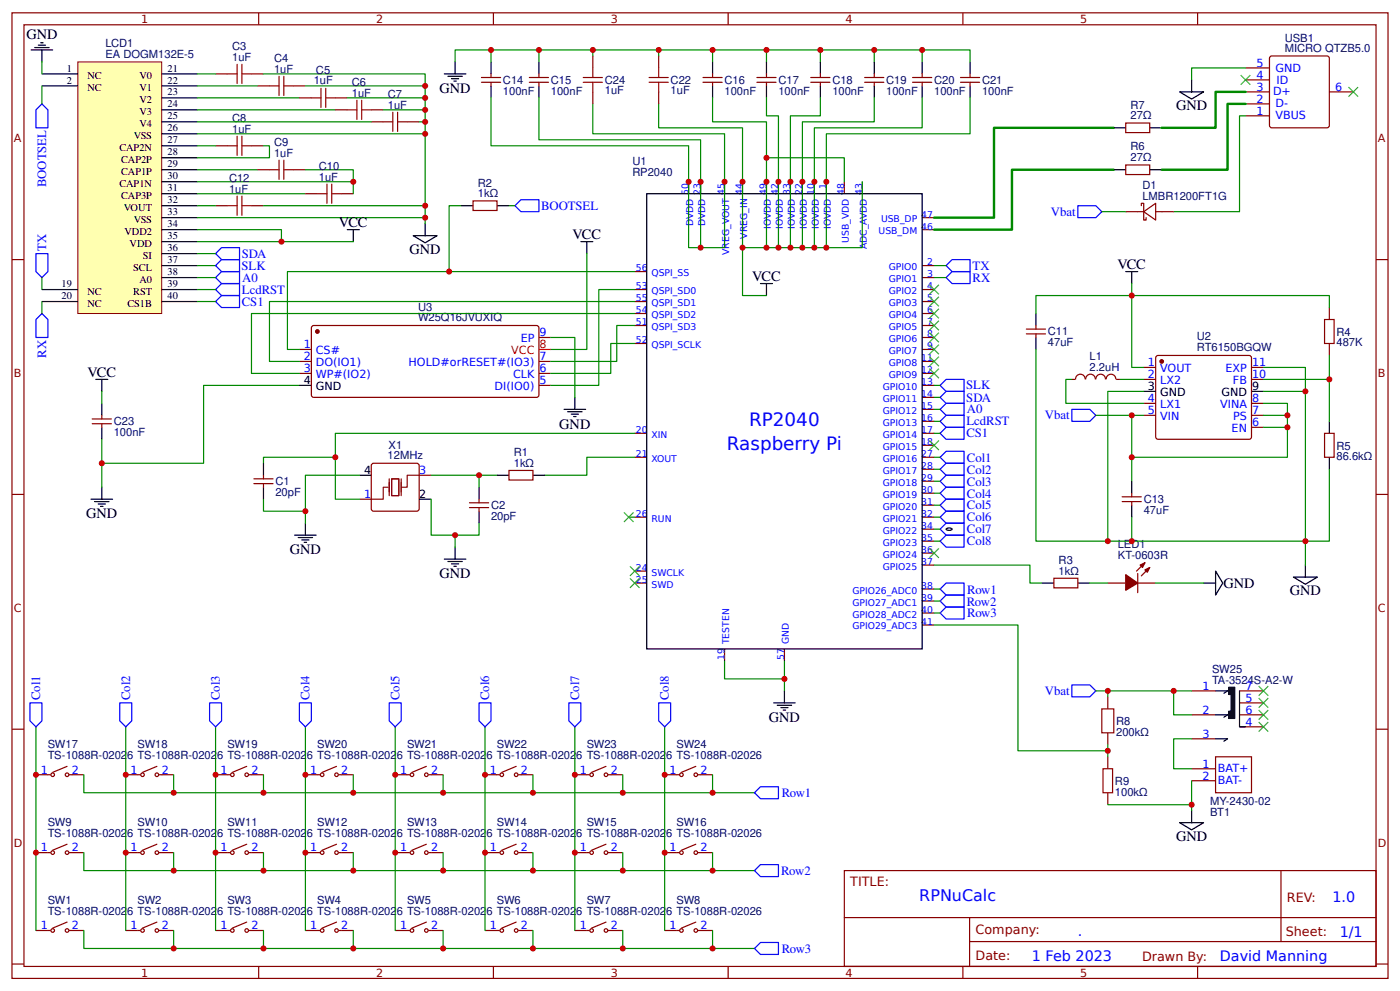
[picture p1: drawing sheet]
<svg xmlns="http://www.w3.org/2000/svg" width="309mm" height="219mm" viewBox="0 0 309 219" stroke-linecap="round" stroke-linejoin="round" font-family="sans-serif">
<g fill="none" stroke="#800" stroke-width=".26">
<path d="M2.6 2.8h304.1v213.3h-304.1zM5.3 5.5h298.7v207.9h-298.7zM57.1 2.8v2.7M109 2.8v2.7M160.9 2.8v2.7M212.7 2.8v2.7M264.6 2.8v2.7M2.6 57.3h2.7M304 57.3h2.7M2.6 109.2h2.7M304 109.2h2.7M2.6 161.1h2.7"/>
<path d="M304 161.1h2.7M186.5 192.3h117.5v21.1h-117.5zM283 192.3v15.6M2.6 212.9h2.7M57.1 213.4v2.7M109 213.4v2.7M160.9 213.4v2.7M186.6 202.7h117.3M212.7 213.4v2.7M214.2 207.9h89.7M214.2 202.7v10.5M264.6 213.4v2.7"/>
<path d="M304 212.9h2.7"/>
</g>
<path d="M17.2 13.7h18.5v55.5h-18.5z" fill="#ffffb0" stroke="#800000" stroke-width=".22"/>
<g fill="none" stroke="#000" stroke-width=".26">
<path d="M6.9 11h4.7M7.7 10.5h3.1M8.5 10h1.6M9 9.4h.5M9.3 16.3h7.9M9.3 19h7.9M9.3 11v2.7M35.7 16.3h8M35.7 19h8M98.2 16.3h4.7M99 16.9h3.1M99.7 17.4h1.6"/>
<path d="M100.3 17.9h.5M100.5 13.7v2.6M108.5 13.7v2.6M108.5 19v2.6M119.1 13.7v2.6M119.1 19v2.6M157.4 13.7v2.6M157.4 19v2.6M169.3 13.7v2.6M169.3 19v2.6M181.2 13.7v2.6M181.2 19v2.6"/>
<path d="M193.1 13.7v2.6M193.1 19v2.6M203.7 13.7v2.6M203.7 19v2.6M214.3 13.7v2.6M214.3 19v2.6M263.3 17.6v2.7M35.7 21.6h8M35.7 24.3h8M35.7 26.9h8M35.7 29.6h8M35.7 32.2h8"/>
<path d="M35.7 34.8h8M35.7 37.5h8M246.1 37.5h2.6M246.1 28.2h2.6M254 37.5h2.6M254 28.2h2.6M260.6 20.3h5.3l-2.6 1.6zM35.7 40.1h8M35.7 42.8h8M35.7 45.4h8M35.7 48.1h8M35.7 50.7h8"/>
<path d="M35.7 53.4h8M35.7 56h8M35.7 58.7h8M76.7 50.7h2.7M78.1 50.7v2.7M91.3 52h5.3l-2.7 1.6zM93.9 49.4v2.6M101.9 45.4h2.6M109.8 45.4h2.6M128.3 53.4h2.7M129.6 53.4v2.6M142.9 42.8h60.8v100.5h-60.8z"/>
<path d="M248.7 60h2.7M250 60v2.6M9.3 63.9h7.9M9.3 66.6h7.9M35.7 63.9h8M35.7 66.6h8M35.7 61.3h8M168 62.6h2.7M169.3 62.6v2.7M228.9 69.2v2.7M228.9 74.5v2.7M21.2 83.8h2.6"/>
<path d="M22.5 83.8v2.6M22.5 89.1v2.6M22.5 94.4v2.6M66.1 85.1h2.7M124.6 90.4h4.8M125.4 90.9h3.2M126.2 91.5h1.6M126.7 92h.6M127 87.8v2.6M252.7 86.4h2.6M276.5 86.4h2.6M293.7 93.1v2.6"/>
<path d="M20.1 110.3h4.8M20.9 110.8h3.2M21.7 111.3h1.6M22.2 111.8h.6M22.5 107.6v2.7M58.2 102.3v2.7M58.2 107.6v2.7M65.1 118.2h4.7M65.9 118.7h3.2M66.7 119.2h1.6M67.2 119.8h.5M67.5 115.5v2.7"/>
<path d="M79.4 105h2.6M92.6 110.3h2.6M105.8 107.6v2.7M105.8 112.9v2.6M109.8 105h2.6M117.7 105h2.7M209.1 116.7l.9-.1 .3 .3-.3 .2h-.7l-.3-.2zM250 106.3v2.6M250 111.6v2.6M293.7 101v2.6M98.2 123.5h4.7M99 124h3.1"/>
<path d="M99.7 124.5h1.6M100.3 125.1h.5M100.5 120.8v2.7M230.2 128.8h2.6M238.1 128.8h2.7M265.9 128.8h2.7M268.6 126.1l1.5 2.7-1.5 2.6zM285.8 127.4h5.2l-2.6 1.6zM288.4 124.8v2.6M170.9 155.2h4.8M171.7 155.8h3.2M172.5 156.3h1.6"/>
<path d="M173 156.8h.6M173.3 152.6v2.6M268.6 157.9h2.6l-.8 .5M268.6 152.6h2.6l-.8 .5M273.8 152.6v7.9h1.4M263.3 179v2.7M268.6 163.2h2.6l-.8 .5M260.6 181.7h5.3l-2.6 1.6z"/>
</g>
<g fill="none" stroke="#800" stroke-width=".26">
<path d="M47.6 16.3h2.7M55.6 16.3h2.6M56.9 19h2.6M64.8 19h2.7M106.4 18.2h4.2M106.4 17.1h4.2M108.5 16.3v.8M108.5 18.2v.8M116.9 18.2h4.3M116.9 17.1h4.3M119.1 16.3v.8M119.1 18.2v.8"/>
<path d="M131 12.4v2.6M145.5 12.4v2.6M155.3 18.2h4.2M155.3 17.1h4.2M157.4 16.3v.8M157.4 18.2v.8M167.2 18.2h4.2M167.2 17.1h4.2M169.3 16.3v.8M169.3 18.2v.8M179.1 18.2h4.3M179.1 17.1h4.3"/>
<path d="M181.2 16.3v.8M181.2 18.2v.8M191 18.2h4.3M191 17.1h4.3M193.1 16.3v.8M193.1 18.2v.8M201.6 18.2h4.2M201.6 17.1h4.2M203.7 16.3v.8M203.7 18.2v.8M212.2 18.2h4.2M212.2 17.1h4.2"/>
<path d="M214.3 16.3v.8M214.3 18.2v.8M275.2 15h5.3M275.2 17.6h5.3M280.7 12.4h12.5l.4 .2 .1 15.1-.3 .5h-12.4l-.5-.2v-15.1zM47.6 32.2h2.7M55.6 32.2h2.6M56.9 37.5h2.6M64.8 37.5h2.7M66.1 21.6h2.7M74.1 21.6h2.6M74.1 24.3h2.6"/>
<path d="M82 24.3h2.7M82 26.9h2.7M90 26.9h2.6M131 20.3v2.6M145.5 20.3v2.6M248.7 36.4h5.3v2.1h-5.3zM248.7 27.2h5.3v2.1h-5.3zM275.2 25.6h5.3M275.2 22.9h5.3M275.2 20.3h5.3M293.7 20.3h5.3M47.6 45.4h2.7"/>
<path d="M55.6 45.4h2.6M67.5 42.8h2.6M75.4 42.8h2.7M104.5 44.4h5.3v2.1h-5.3zM140.2 60h2.7M152.1 40.1v2.7M154.8 40.1v2.7M160.1 40.1v2.7M164 40.1v2.7M169.3 40.1v2.7M172 40.1v2.7M174.6 40.1v2.7"/>
<path d="M177.3 40.1v2.7M179.9 40.1v2.7M182.6 40.1v2.7M186.5 40.1v2.7M190.5 40.1v2.7M203.7 48.1h2.7M203.7 50.7h2.7M203.7 58.7h2.7M248.7 46.8h4M252.1 45.4v-.5h.6v3.7h.5v-.5M252.7 46.8l2.6-1.9v3.7zM255.3 46.8h4"/>
<path d="M66.1 77.2h2.7M66.1 79.8h2.7M69.1 72h49.7l.3 .4-.1 15.1-.5 .3-49.4-.1-.3-.5v-14.8zM119.1 74.5h2.6M119.1 79.8h2.6M140.2 71.9h2.7M140.2 69.2h2.7M140.2 66.6h2.7M140.2 63.9h2.7M140.2 75.9h2.7M203.7 77.2h2.7M203.7 74.5h2.7"/>
<path d="M203.7 71.9h2.7M203.7 69.2h2.7M203.7 66.6h2.7M203.7 63.9h2.7M203.7 61.3h2.7M203.7 79.8h2.7M226.7 73.7h4.3M226.7 72.7h4.3M228.9 71.9v.8M228.9 73.7v.8M255.6 78.6h20.6l.3 .4-.1 17.8-.4 .2h-20.4l-.3-.5v-17.5zM293.7 67.9v2.7"/>
<path d="M293.7 75.9v2.6M20.4 93.6h4.2M20.4 92.5h4.2M22.5 91.7v.8M22.5 93.6v.8M66.1 82.5h2.7M119.1 85.1h2.6M119.1 82.5h2.6M140.2 95.7h2.7M203.7 95.7h2.7M203.7 98.3h2.7M203.7 93.1h2.7"/>
<path d="M203.7 90.4h2.7M203.7 87.8h2.7M203.7 85.1h2.7M203.7 82.5h2.7M239.7 83.8a1.06 1.06 0 0 0-1-1.2 1.06 1.06 0 0 0-1.1 1.2h-.8M239.9 83.8a1.06 1.06 0 0 1 1-1.2 1.06 1.06 0 0 1 1.1 1.2M242.1 83.8a1.06 1.06 0 0 1 1.1-1.2 1.06 1.06 0 0 1 1 1.2M244.4 83.8a1.06 1.06 0 0 1 1-1.2 1.06 1.06 0 0 1 1.1 1.2M246.6 83.8h.8M252.7 81.1h2.6M252.7 83.8h2.6M252.7 89.1h2.6"/>
<path d="M252.7 91.7h2.6M276.5 81.1h2.6M276.5 83.8h2.6M276.5 89.1h2.6M276.5 91.7h2.6M276.5 94.4h2.6M292.6 95.7h2.1v5.3h-2.1zM56.1 105.8h4.2M56.1 106.8h4.2M58.2 105v.8M58.2 106.8v.8M79.4 110.3h2.6"/>
<path d="M82.3 102.4l9.8-.1 .4 .3 .1 9.8-.3 .4-9.8 .1-.4-.3-.1-9.8zM92.6 105h2.6M103.7 111h4.2M103.7 112.1h4.2M105.8 110.3v.7M105.8 112.1v.8M112.4 103.9h5.3v2.1h-5.3zM140.2 114.2h2.7M140.2 101h2.7M203.7 119.5h2.7M203.7 116.9h2.7M203.7 114.2h2.7"/>
<path d="M203.7 111.6h2.7M203.7 108.9h2.7M203.7 106.3h2.7M203.7 103.6h2.7M203.7 101h2.7M247.9 110.8h4.2M247.9 109.7h4.2M250 108.9v.8M250 110.8v.8M140.2 128.8h2.7M140.2 126.1h2.7M203.7 138h2.7"/>
<path d="M203.7 135.4h2.7M203.7 132.7h2.7M203.7 130.1h2.7M203.7 124.8h2.7M203.7 122.2h2.7M232.8 127.7h5.3v2.1h-5.3zM244.7 128.8h4M251.4 128.8h3.9M251.4 126.7v4.2M252.9 124.3l-1.8 1.8M254 125.3l-1.9 1.9M160.1 143.3v2.7"/>
<path d="M173.3 143.3v2.7M244.7 153.9v2.7M263.3 152.6h5.3M263.3 157.9h5.3M273.8 152.6h5.3M273.8 157.9h5.3M273.8 155.2h5.3M7.9 171.1h3.2M14.8 169.3l-3.2 1.3M15.3 171.1h3.2M27.8 171.1h3.2M34.7 169.3l-3.2 1.3"/>
<path d="M35.2 171.1h3.2M47.6 171.1h3.2M54.5 169.3l-3.2 1.3M55 171.1h3.2M67.5 171.1h3.1M74.3 169.3l-3.1 1.3M74.9 171.1h3.2M87.3 171.1h3.2M94.2 169.3l-3.2 1.3M94.7 171.1h3.2M107.2 171.1h3.1M114 169.3l-3.1 1.3"/>
<path d="M114.6 171.1h3.1M127 171.1h3.2M133.9 169.3l-3.2 1.3M134.4 171.1h3.2M146.8 171.1h3.2M153.7 169.3l-3.2 1.3M154.3 171.1h3.1M244.7 161.8v2.7M244.7 167.1v2.7M244.7 175.1v2.6M263.3 169.8h5.3M263.3 172.4h5.3"/>
<path d="M263.3 163.2h5.3M268.6 167.1h7.9v8h-7.9zM273.8 160.5h5.3M7.9 188.3h3.2M14.8 186.5l-3.2 1.3M15.3 188.3h3.2M27.8 188.3h3.2M34.7 186.5l-3.2 1.3M35.2 188.3h3.2M47.6 188.3h3.2M54.5 186.5l-3.2 1.3M55 188.3h3.2"/>
<path d="M67.5 188.3h3.1M74.3 186.5l-3.1 1.3M74.9 188.3h3.2M87.3 188.3h3.2M94.2 186.5l-3.2 1.3M94.7 188.3h3.2M107.2 188.3h3.1M114 186.5l-3.1 1.3M114.6 188.3h3.1M127 188.3h3.2M133.9 186.5l-3.2 1.3M134.4 188.3h3.2"/>
<path d="M146.8 188.3h3.2M153.7 186.5l-3.2 1.3M154.3 188.3h3.1M7.9 205.5h3.2M14.8 203.6l-3.2 1.4M15.3 205.5h3.2M27.8 205.5h3.2M34.7 203.6l-3.2 1.4M35.2 205.5h3.2M47.6 205.5h3.2M54.5 203.6l-3.2 1.4M55 205.5h3.2"/>
<path d="M67.5 205.5h3.1M74.3 203.6l-3.1 1.4M74.9 205.5h3.2M87.3 205.5h3.2M94.2 203.6l-3.2 1.4M94.7 205.5h3.2M107.2 205.5h3.1M114 203.6l-3.1 1.4M114.6 205.5h3.1M127 205.5h3.2M133.9 203.6l-3.2 1.4M134.4 205.5h3.2"/>
<path d="M146.8 205.5h3.2M153.7 203.6l-3.2 1.4M154.3 205.5h3.1"/>
<circle cx="11.6" cy="171.1" r=".4"/>
<circle cx="14.8" cy="171.1" r=".4"/>
<circle cx="31.5" cy="171.1" r=".4"/>
<circle cx="34.7" cy="171.1" r=".4"/>
<circle cx="51.3" cy="171.1" r=".4"/>
<circle cx="54.5" cy="171.1" r=".4"/>
<circle cx="71.2" cy="171.1" r=".4"/>
<circle cx="74.3" cy="171.1" r=".4"/>
<circle cx="91" cy="171.1" r=".4"/>
<circle cx="94.2" cy="171.1" r=".4"/>
<circle cx="110.9" cy="171.1" r=".4"/>
<circle cx="114" cy="171.1" r=".4"/>
<circle cx="130.7" cy="171.1" r=".4"/>
<circle cx="133.9" cy="171.1" r=".4"/>
<circle cx="150.5" cy="171.1" r=".4"/>
<circle cx="153.7" cy="171.1" r=".4"/>
<circle cx="11.6" cy="188.3" r=".4"/>
<circle cx="14.8" cy="188.3" r=".4"/>
<circle cx="31.5" cy="188.3" r=".4"/>
<circle cx="34.7" cy="188.3" r=".4"/>
<circle cx="51.3" cy="188.3" r=".4"/>
<circle cx="54.5" cy="188.3" r=".4"/>
<circle cx="71.2" cy="188.3" r=".4"/>
<circle cx="74.3" cy="188.3" r=".4"/>
<circle cx="91" cy="188.3" r=".4"/>
<circle cx="94.2" cy="188.3" r=".4"/>
<circle cx="110.9" cy="188.3" r=".4"/>
<circle cx="114" cy="188.3" r=".4"/>
<circle cx="130.7" cy="188.3" r=".4"/>
<circle cx="133.9" cy="188.3" r=".4"/>
<circle cx="150.5" cy="188.3" r=".4"/>
<circle cx="153.7" cy="188.3" r=".4"/>
<circle cx="11.6" cy="205.5" r=".4"/>
<circle cx="14.8" cy="205.5" r=".4"/>
<circle cx="31.5" cy="205.5" r=".4"/>
<circle cx="34.7" cy="205.5" r=".4"/>
<circle cx="51.3" cy="205.5" r=".4"/>
<circle cx="54.5" cy="205.5" r=".4"/>
<circle cx="71.2" cy="205.5" r=".4"/>
<circle cx="74.3" cy="205.5" r=".4"/>
<circle cx="91" cy="205.5" r=".4"/>
<circle cx="94.2" cy="205.5" r=".4"/>
<circle cx="110.9" cy="205.5" r=".4"/>
<circle cx="114" cy="205.5" r=".4"/>
<circle cx="130.7" cy="205.5" r=".4"/>
<circle cx="133.9" cy="205.5" r=".4"/>
<circle cx="150.5" cy="205.5" r=".4"/>
<circle cx="153.7" cy="205.5" r=".4"/>
</g>
<g fill="none" stroke="#080" stroke-width=".26">
<path d="M9.3 13.7v2.6M9.3 19v3.9M43.7 19h13.2M43.7 16.3h3.9M58.2 16.3h35.7v10.6M67.5 19h26.4M108.5 13.7v-2.7h10.6v2.7M108.5 11h-8v2.7M119.1 11h38.3v2.7M131 11v1.4M145.5 11v1.4M157.4 11h11.9v2.7"/>
<path d="M169.3 11h11.9v2.7M181.2 11h11.9v2.7M193.1 11h10.6v2.7M203.7 11h10.6v2.7M275.2 15h-11.9v2.6M43.7 21.6h22.4M43.7 24.3h30.4M43.7 32.2h3.9M43.7 37.5h13.2M43.7 26.9h38.3M58.2 32.2h1.3v2.6h-15.8M67.5 37.5h10.6v5.3"/>
<path d="M76.7 21.6h17.2M84.7 24.3h9.2M92.6 26.9h1.3v2.7h-50.2M93.9 29.6v15.8h-35.7M108.5 21.6v10.6h43.6v22.5h8v-25.1h-29.1v-6.7M119.1 21.6v9.3h35.7v23.8M145.5 22.9v5.3h18.5v26.5h26.5v-14.6M157.4 21.6v5.3h11.9v27.8M169.3 21.6v4h2.7v29.1M169.3 34.8h17.2v5.3M181.2 21.6v4h-6.6v29.1M193.1 21.6v5.3h-15.8v27.8"/>
<path d="M203.7 21.6v6.6h-23.8v26.5M214.3 21.6v8h-31.7v25.1M275.2 25.6h-1.4v21.2h-14.5M43.7 50.7h18.5v2.7h-18.5M43.7 42.8h23.8M43.7 40.1h34.4M43.7 45.4h3.9M43.7 56h3.9M43.7 58.7h3.9M62.2 53.4h15.9M93.9 45.4v2.7h-50.2M93.9 48.1v1.3"/>
<path d="M101.9 45.4h-2.7v14.6M112.4 45.4h1.4M129.6 56v21.2h-7.9M140.2 60h-76.7v17.2h2.6M164 54.7v10.6h5.3M206.4 58.7h2.6M243.4 46.8h5.3M9.3 61.3v2.6M9.3 66.6v2.6M43.7 61.3h3.9M43.7 63.9h3.9M43.7 66.6h3.9"/>
<path d="M121.7 74.5h5.3v13.3M140.2 66.6h-80.7v13.2h6.6M140.2 69.2h-84.6v13.3h10.5M140.2 63.9h-7.9v21.2h-10.6M140.2 75.9h-5.3v6.6h-13.2M140.2 71.9h-3.9v7.9h-14.6M206.4 61.3h2.6M228.9 77.2v42.3h15.8M250 62.6v2.7h-21.1v3.9M293.7 67.9v-2.6h-43.7v15.8h2.7M293.7 78.5v14.6M22.5 86.4v2.7"/>
<path d="M22.5 97v5.3M66.1 85.1h-21.1v17.2h-22.5v5.3M140.2 95.7h-66.1v14.6h5.3M206.4 85.1h1.3M206.4 87.8h1.3M206.4 90.4h1.3M206.4 93.1h1.3M206.4 95.7h1.3M236.8 83.8h-1.3v5.3h17.2M242.1 91.7h7.9M247.4 83.8h5.3M252.7 86.4h-8v33.1h5.3v-5.3"/>
<path d="M279.1 86.4h9.3v38.4M279.1 89.1h5.3v11.9h-34.4v-9.3h2.7M279.1 81.1h9.3v5.3M279.1 83.8h14.6M279.1 91.7h5.3M279.1 94.4h5.3M58.2 110.3v2.6h9.3M74.1 101h-15.9v1.3M79.4 105h-11.9v10.5M95.2 110.3v7.9h5.3v2.6M95.2 105h14.6M105.8 115.5v2.7h-5.3"/>
<path d="M105.8 105v2.6M138.9 114.2h1.3M140.2 101h-10.6v4h-9.2M206.4 114.2h1.3M206.4 119.5h1.3M206.4 101h1.3M206.4 103.6h1.3M206.4 106.3h1.3M206.4 108.9h1.3M206.4 111.6h1.3M206.4 116.9h1.3M250 101v5.3"/>
<path d="M293.7 103.6v15.9h-43.7M206.4 138h18.5v27.8h19.8M206.4 124.8h21.1v4h2.7M206.4 130.1h1.3M206.4 132.7h1.3M206.4 135.4h1.3M240.8 128.8h3.9M255.3 128.8h10.6M160.1 146v3.9h13.2M173.3 146v6.6M242.1 152.6h2.6v1.3M244.7 152.6h18.6"/>
<path d="M259.3 152.6v5.3h4M7.9 160.5v45M18.5 171.1v4h138.9v-4M27.8 160.5v45M38.4 171.1v4M47.6 160.5v45M58.2 171.1v4M67.5 160.5v45M78.1 171.1v4M87.3 160.5v45M97.9 171.1v4M107.2 160.5v45"/>
<path d="M117.7 171.1v4M127 160.5v45M137.6 171.1v4M146.8 160.5v45M157.4 175.1h9.3M244.7 164.5v2.6M244.7 177.7h18.6M263.3 163.2h-4v6.6h4M263.3 172.4v6.6M18.5 188.3v4h138.9v-4M38.4 188.3v4M58.2 188.3v4"/>
<path d="M78.1 188.3v4M97.9 188.3v4M117.7 188.3v4M137.6 188.3v4M157.4 192.3h9.3M18.5 205.5v4h138.9v-4M38.4 205.5v4M58.2 205.5v4M78.1 205.5v4M97.9 205.5v4M117.7 205.5v4M137.6 205.5v4"/>
<path d="M157.4 209.5h9.3"/>
</g>
<g fill="none" stroke="#00f" stroke-width=".26">
<path d="M9.3 22.9l1.3 1.4v3.9h-2.7v-3.9zM7.9 56h2.7v4l-1.3 1.3-1.4-1.3zM47.6 56l1.3-1.3h4v2.6h-4zM47.6 58.7l1.3-1.4h4v2.7h-4zM113.8 45.4l1.3-1.3h4v2.7h-4zM209 58.7l1.3-1.4h4v2.7h-4zM210.3 60h4v2.6h-4l-1.3-1.3zM238.1 45.4h4l1.3 1.4-1.3 1.3h-4zM9.3 69.2l1.3 1.4v3.9h-2.7v-3.9zM47.6 61.3l1.3-1.3h4v2.6h-4zM47.6 63.9l1.3-1.3h4v2.7h-4zM47.6 66.6l1.3-1.3h4v2.6h-4z"/>
<path d="M207.7 85.1l1.3-1.3h4v2.6h-4zM207.7 93.1l1.3-1.4h4v2.7h-4zM207.7 95.7l1.3-1.3h4v2.6h-4zM209 86.4h4v2.7h-4l-1.3-1.3zM209 89.1h4v2.6h-4l-1.3-1.3zM236.8 90.4h4l1.3 1.3-1.3 1.4h-4zM207.7 119.5l1.3-1.3h4v2.6h-4zM207.7 116.9l1.3-1.4h4v2.7h-4zM207.7 114.2l1.3-1.3h4v2.6h-4zM207.7 111.6l1.3-1.3h4v2.6h-4zM207.7 108.9l1.3-1.3h4v2.7h-4zM207.7 106.3l1.3-1.3h4v2.6h-4z"/>
<path d="M207.7 103.6l1.3-1.3h4v2.7h-4zM207.7 101l1.3-1.3h4v2.6h-4zM207.7 135.4l1.3-1.3h4v2.6h-4zM207.7 132.7l1.3-1.3h4v2.7h-4zM207.7 130.1l1.3-1.3h4v2.6h-4zM6.6 155.2h2.7v4l-1.4 1.3-1.3-1.3zM26.5 155.2h2.6v4l-1.3 1.3-1.3-1.3zM46.3 155.2h2.6v4l-1.3 1.3-1.3-1.3zM66.1 155.2h2.7v4l-1.3 1.3-1.4-1.3zM86 155.2h2.6v4l-1.3 1.3-1.3-1.3zM105.8 155.2h2.7v4l-1.3 1.3-1.4-1.3zM125.7 155.2h2.6v4l-1.3 1.3-1.3-1.3z"/>
<path d="M145.5 155.2h2.7v4l-1.4 1.3-1.3-1.3zM236.8 151.3h4l1.3 1.3-1.3 1.3h-4zM166.7 175.1l1.3-1.3h4v2.6h-4zM166.7 192.3l1.3-1.4h4v2.7h-4zM166.7 209.5l1.3-1.4h4v2.7h-4z"/>
</g>
<g fill="#000" stroke="#3c3" stroke-width=".26">
<path d="M274.1 16.6l2.1 2.1zM276.2 16.6l-2.1 2.1z"/>
<path d="M297.9 19.2l2.1 2.2zM300 19.2l-2.1 2.2z"/>
<path d="M205.3 62.9l2.1 2.1zM207.4 62.9l-2.1 2.1z"/>
<path d="M205.3 65.5l2.1 2.2zM207.4 65.5l-2.1 2.2z"/>
<path d="M205.3 68.2l2.1 2.1zM207.4 68.2l-2.1 2.1z"/>
<path d="M205.3 70.8l2.1 2.1zM207.4 70.8l-2.1 2.1z"/>
<path d="M205.3 73.5l2.1 2.1zM207.4 73.5l-2.1 2.1z"/>
<path d="M205.3 76.1l2.1 2.1zM207.4 76.1l-2.1 2.1z"/>
<path d="M205.3 78.8l2.1 2.1zM207.4 78.8l-2.1 2.1z"/>
<path d="M205.3 81.4l2.1 2.1zM207.4 81.4l-2.1 2.1z"/>
<path d="M205.3 97.3l2.1 2.1zM205.3 99.4l2.1-2.1z"/>
<path d="M137.8 113.2l2.2 2.1zM140 113.2l-2.2 2.1z"/>
<path d="M139.2 125.1l2.1 2.1zM141.3 125.1l-2.1 2.1z"/>
<path d="M139.2 127.7l2.1 2.1zM141.3 127.7l-2.1 2.1z"/>
<path d="M205.3 121.1l2.1 2.1zM205.3 123.2l2.1-2.1z"/>
<path d="M278.1 151.5l2.1 2.1zM280.2 151.5l-2.1 2.1z"/>
<path d="M278.1 154.2l2.1 2.1zM280.2 154.2l-2.1 2.1z"/>
<path d="M278.1 156.8l2.1 2.1zM280.2 156.8l-2.1 2.1z"/>
<path d="M278.1 159.5l2.1 2.1zM280.2 159.5l-2.1 2.1z"/>
</g>
<g fill="#800" stroke="#800" stroke-width=".26">
<path d="M252.9 125.9l1.1-.6-.5 1.1z"/>
<path d="M251.9 124.8l1-.5-.5 1z"/>
<path d="M248.7 126.9l2.7 1.9-2.7 1.6z"/>
<circle cx="70.1" cy="73.2" r=".4"/>
<circle cx="256.6" cy="79.8" r=".4"/>
</g>
<path d="M85.7 107.6h-1v2.7h-2.7M86 105.8v3.7M86.5 105.8h1.6v3.7h-1.6zM88.6 105.8v3.7M92.6 105h-2.6v2.6h-1.1" fill="none" stroke="#801" stroke-width=".26"/>
<path d="M246.1 37.5h-22.5v13.2h-17.2M246.1 28.2h-26.5v19.9h-13.2M275.2 20.3h-6.6v7.9h-12M275.2 22.9h-4v14.6h-14.6" fill="none" stroke="#080" stroke-width=".53"/>
<path d="M119.1 77.2h2.6" fill="none" stroke="#f00" stroke-width=".26"/>
<g fill="none" stroke="#a00000" stroke-width=".26">
<path d="M50.3 16.3h2.1M52.4 14.2v4.2M53.4 16.3h2.2M53.4 14.2v4.2M59.5 19h2.1M61.6 16.9v4.2M62.7 16.9v4.2M62.7 19h2.1M70.9 19.5v4.2M72 19.5v4.2M128.9 18.2h4.2M128.9 17.1h4.2"/>
<path d="M131 15v2.1M131 18.2v2.1M143.4 18.2h4.2M143.4 17.1h4.2M145.5 15v2.1M145.5 18.2v2.1M50.3 32.2h2.1M52.4 30.1v4.2M53.4 30.1v4.2M53.4 32.2h2.2M59.5 37.5h2.1M61.6 35.4v4.2"/>
<path d="M62.7 35.4v4.2M62.7 37.5h2.1M68.8 21.6h2.1M72 21.6h2.1M76.7 24.3h2.1M78.8 22.1v4.3M79.9 24.3h2.1M79.9 22.1v4.3M84.7 26.9h2.1M86.8 24.8v4.2M87.8 24.8v4.2M87.8 26.9h2.2"/>
<path d="M50.3 45.4h2.1M52.4 43.3v4.2M53.4 43.3v4.2M53.4 45.4h2.2M70.1 42.8h2.1M72.2 40.7v4.2M73.3 40.7v4.2M73.3 42.8h2.1M292.6 70.6h2.1v5.3h-2.1zM243.4 156.6h2.7v5.2h-2.7zM243.7 169.8h2.1v5.3h-2.1z"/>
</g>
<path d="M271.5 151.8h1.3v6.9h-1.3v-1.6h.5v-3.7h-.5z" fill="#000" stroke="#000" stroke-width=".26"/>
<g fill="#c00">
<circle cx="7.9" cy="188.3" r=".66"/>
<circle cx="27.8" cy="188.3" r=".66"/>
<circle cx="47.6" cy="188.3" r=".66"/>
<circle cx="67.5" cy="188.3" r=".66"/>
<circle cx="87.3" cy="188.3" r=".66"/>
<circle cx="107.2" cy="188.3" r=".66"/>
<circle cx="127" cy="188.3" r=".66"/>
<circle cx="146.8" cy="188.3" r=".66"/>
<circle cx="137.6" cy="175.1" r=".66"/>
<circle cx="117.7" cy="175.1" r=".66"/>
<circle cx="78.1" cy="175.1" r=".66"/>
<circle cx="58.2" cy="175.1" r=".66"/>
<circle cx="38.4" cy="175.1" r=".66"/>
<circle cx="137.6" cy="192.3" r=".66"/>
<circle cx="117.7" cy="192.3" r=".66"/>
<circle cx="97.9" cy="192.3" r=".66"/>
<circle cx="78.1" cy="192.3" r=".66"/>
<circle cx="58.2" cy="192.3" r=".66"/>
<circle cx="38.4" cy="192.3" r=".66"/>
<circle cx="137.6" cy="209.5" r=".66"/>
<circle cx="117.7" cy="209.5" r=".66"/>
<circle cx="97.9" cy="209.5" r=".66"/>
<circle cx="78.1" cy="209.5" r=".66"/>
<circle cx="58.2" cy="209.5" r=".66"/>
<circle cx="38.4" cy="209.5" r=".66"/>
<circle cx="62.2" cy="53.4" r=".66"/>
<circle cx="157.4" cy="175.1" r=".66"/>
<circle cx="157.4" cy="192.3" r=".66"/>
<circle cx="157.4" cy="209.5" r=".66"/>
<circle cx="146.8" cy="171.1" r=".66"/>
<circle cx="127" cy="171.1" r=".66"/>
<circle cx="107.2" cy="171.1" r=".66"/>
<circle cx="67.5" cy="171.1" r=".66"/>
<circle cx="47.6" cy="171.1" r=".66"/>
<circle cx="27.8" cy="171.1" r=".66"/>
<circle cx="7.9" cy="171.1" r=".66"/>
<circle cx="93.9" cy="19" r=".66"/>
<circle cx="93.9" cy="21.6" r=".66"/>
<circle cx="93.9" cy="24.3" r=".66"/>
<circle cx="105.8" cy="105" r=".66"/>
<circle cx="67.5" cy="112.9" r=".66"/>
<circle cx="74.1" cy="101" r=".66"/>
<circle cx="22.5" cy="102.3" r=".66"/>
<circle cx="100.5" cy="118.2" r=".66"/>
<circle cx="173.3" cy="149.9" r=".66"/>
<circle cx="99.2" cy="60" r=".66"/>
<circle cx="152.1" cy="40.1" r=".66"/>
<circle cx="160.1" cy="40.1" r=".66"/>
<circle cx="154.8" cy="54.7" r=".66"/>
<circle cx="154.8" cy="40.1" r=".66"/>
<circle cx="169.3" cy="54.7" r=".66"/>
<circle cx="172" cy="54.7" r=".66"/>
<circle cx="174.6" cy="54.7" r=".66"/>
<circle cx="177.3" cy="54.7" r=".66"/>
<circle cx="179.9" cy="54.7" r=".66"/>
<circle cx="182.6" cy="54.7" r=".66"/>
<circle cx="164" cy="54.7" r=".66"/>
<circle cx="164" cy="40.1" r=".66"/>
<circle cx="169.3" cy="40.1" r=".66"/>
<circle cx="172" cy="40.1" r=".66"/>
<circle cx="174.6" cy="40.1" r=".66"/>
<circle cx="177.3" cy="40.1" r=".66"/>
<circle cx="179.9" cy="40.1" r=".66"/>
<circle cx="182.6" cy="40.1" r=".66"/>
<circle cx="169.3" cy="34.8" r=".66"/>
<circle cx="284.4" cy="91.7" r=".66"/>
<circle cx="284.4" cy="94.4" r=".66"/>
<circle cx="250" cy="91.7" r=".66"/>
<circle cx="293.7" cy="83.8" r=".66"/>
<circle cx="288.4" cy="86.4" r=".66"/>
<circle cx="288.4" cy="119.5" r=".66"/>
<circle cx="250" cy="65.3" r=".66"/>
<circle cx="244.7" cy="119.5" r=".66"/>
<circle cx="263.3" cy="177.7" r=".66"/>
<circle cx="244.7" cy="165.8" r=".66"/>
<circle cx="119.1" cy="11" r=".66"/>
<circle cx="145.5" cy="11" r=".66"/>
<circle cx="131" cy="11" r=".66"/>
<circle cx="157.4" cy="11" r=".66"/>
<circle cx="169.3" cy="11" r=".66"/>
<circle cx="181.2" cy="11" r=".66"/>
<circle cx="193.1" cy="11" r=".66"/>
<circle cx="203.7" cy="11" r=".66"/>
<circle cx="108.5" cy="11" r=".66"/>
<circle cx="78.1" cy="40.1" r=".66"/>
<circle cx="93.9" cy="26.9" r=".66"/>
<circle cx="93.9" cy="29.6" r=".66"/>
<circle cx="93.9" cy="45.4" r=".66"/>
<circle cx="93.9" cy="48.1" r=".66"/>
<circle cx="250" cy="101" r=".66"/>
<circle cx="250" cy="119.5" r=".66"/>
<circle cx="244.7" cy="152.6" r=".66"/>
<circle cx="87.3" cy="171.1" r=".66"/>
<circle cx="97.9" cy="175.1" r=".66"/>
<circle cx="259.3" cy="152.6" r=".66"/>
</g>
<g font-size="4.1" fill="#00f">
<text x="165.5" y="94.2">RP2040</text>
<text x="160.6" y="99.5">Raspberry Pi</text>
</g>
<text font-size="3.5" fill="#00f" x="203.1" y="199">RPNuCalc</text>
<g font-size="3.2">
<text x="5.8" y="8.6">GND</text>
<text x="97.1" y="20.6">GND</text>
<text x="259.8" y="24.3">GND</text>
<text x="74.9" y="50.2">VCC</text>
<text x="126.5" y="52.8">VCC</text>
<text x="90.5" y="56">GND</text>
<text x="246.9" y="59.5">VCC</text>
<text x="166.2" y="62.1">VCC</text>
<text x="19.3" y="83.3">VCC</text>
<text x="123.6" y="94.6">GND</text>
<text x="19" y="114.5">GND</text>
<text x="64" y="122.4">GND</text>
<text x="97.1" y="127.7">GND</text>
<text x="270.3" y="129.9">GND</text>
<text x="285" y="131.4">GND</text>
<text x="169.9" y="159.5">GND</text>
<text x="259.8" y="185.7">GND</text>
</g>
<g font-size="3.2" fill="#00f">
<text x="294.4" y="199.2">1.0</text>
<text x="238.1" y="206.8">.</text>
<text x="296" y="207">1/1</text>
<text x="228" y="212.2">1 Feb 2023</text>
<text x="269.5" y="212.2">David Manning</text>
</g>
<g font-size="2.8" fill="#00f">
<text x="10.2" y="41.3" transform="rotate(-90 10.2 41.3)">BOOTSEL</text>
<text x="119.6" y="46.4">BOOTSEL</text>
<text x="232.2" y="47.7">Vbat</text>
<text x="10.2" y="55.5" transform="rotate(-90 10.2 55.5)">TX</text>
<text x="53.4" y="59.6">SLK</text>
<text x="53.4" y="57">SDA</text>
<text x="214.8" y="59.6">TX</text>
<text x="53.4" y="64.8">LcdRST</text>
<text x="53.5" y="62.2">A0</text>
<text x="214.8" y="62.2">RX</text>
<text x="53.4" y="67.5">CS1</text>
<text x="10.2" y="79.1" transform="rotate(-90 10.2 79.1)">RX</text>
<text x="213.4" y="86">SLK</text>
<text x="213.5" y="88.7">SDA</text>
<text x="213.5" y="94">LcdRST</text>
<text x="213.6" y="91.3">A0</text>
<text x="230.8" y="92.6">Vbat</text>
<text x="213.5" y="96.6">CS1</text>
<text x="213.6" y="101.9">Col1</text>
<text x="213.6" y="107.2">Col3</text>
<text x="213.6" y="104.6">Col2</text>
<text x="213.6" y="112.5">Col5</text>
<text x="213.6" y="109.9">Col4</text>
<text x="213.6" y="117.8">Col7</text>
<text x="213.6" y="115.2">Col6</text>
<text x="213.6" y="120.5">Col8</text>
<text x="213.7" y="131.1">Row1</text>
<text x="213.6" y="133.7">Row2</text>
<text x="213.7" y="136.4">Row3</text>
<text x="8.9" y="154.6" transform="rotate(-90 8.9 154.6)">Col1</text>
<text x="28.7" y="154.6" transform="rotate(-90 28.7 154.6)">Col2</text>
<text x="48.6" y="154.6" transform="rotate(-90 48.6 154.6)">Col3</text>
<text x="68.4" y="154.6" transform="rotate(-90 68.4 154.6)">Col4</text>
<text x="88.3" y="154.6" transform="rotate(-90 88.3 154.6)">Col5</text>
<text x="108.1" y="154.6" transform="rotate(-90 108.1 154.6)">Col6</text>
<text x="127.9" y="154.6" transform="rotate(-90 127.9 154.6)">Col7</text>
<text x="147.8" y="154.6" transform="rotate(-90 147.8 154.6)">Col8</text>
<text x="230.8" y="153.5">Vbat</text>
<text x="172.7" y="176.1">Row1</text>
<text x="172.6" y="193.3">Row2</text>
<text x="172.7" y="210.5">Row3</text>
</g>
<g font-size="2.8" fill="#800">
<text x="187.9" y="195.7">TITLE:</text>
<text x="284.3" y="199.2">REV:</text>
<text x="215.5" y="206.4">Company:</text>
<text x="284.1" y="206.8">Sheet:</text>
<text x="215.5" y="212.1">Date:</text>
<text x="252.3" y="212.2">Drawn By:</text>
</g>
<g font-size="2.5" fill="#800">
<text x="31.2" y="5.1">1</text>
<text x="83.1" y="5.1">2</text>
<text x="134.9" y="5.1">3</text>
<text x="186.8" y="5.1">4</text>
<text x="238.7" y="5.1">5</text>
<text x="3" y="31.4">A</text>
<text x="304.4" y="31.4">A</text>
<text x="3" y="83.3">B</text>
<text x="304.4" y="83.3">B</text>
<text x="3" y="135.1">C</text>
<text x="304.4" y="135.1">C</text>
<text x="3" y="187">D</text>
<text x="304.4" y="187">D</text>
<text x="31.2" y="215.7">1</text>
<text x="83.1" y="215.7">2</text>
<text x="134.9" y="215.7">3</text>
<text x="186.8" y="215.7">4</text>
<text x="238.7" y="215.7">5</text>
</g>
<g font-size="2.5" fill="#000080">
<text x="23.3" y="10.5">LCD1</text>
<text x="51.3" y="11.1">C3</text>
<text x="283.8" y="9.2">USB1</text>
<text x="283.8" y="11.6">MICRO QTZB5.0</text>
<text x="23.3" y="12.8">EA DOGM132E-5</text>
<text x="51.3" y="13.4">1uF</text>
<text x="60.5" y="16.1">1uF</text>
<text x="60.5" y="13.8">C4</text>
<text x="69.8" y="16.4">C5</text>
<text x="69.3" y="18.5">1uF</text>
<text x="77.7" y="21.4">1uF</text>
<text x="77.7" y="19.1">C6</text>
<text x="85.7" y="24">1uF</text>
<text x="85.7" y="21.7">C7</text>
<text x="111.1" y="20.9">100nF</text>
<text x="111.1" y="18.5">C14</text>
<text x="121.7" y="20.9">100nF</text>
<text x="121.7" y="18.5">C15</text>
<text x="133.6" y="20.9">1uF</text>
<text x="133.6" y="18.6">C24</text>
<text x="148.2" y="20.9">1uF</text>
<text x="148.2" y="18.6">C22</text>
<text x="160.1" y="20.9">100nF</text>
<text x="160.1" y="18.5">C16</text>
<text x="172" y="20.9">100nF</text>
<text x="172" y="18.5">C17</text>
<text x="183.9" y="20.9">100nF</text>
<text x="183.9" y="18.5">C18</text>
<text x="195.8" y="20.9">100nF</text>
<text x="195.8" y="18.5">C19</text>
<text x="206.4" y="20.9">100nF</text>
<text x="206.4" y="18.5">C20</text>
<text x="217" y="20.9">100nF</text>
<text x="217" y="18.5">C21</text>
<text x="249.8" y="24">R7</text>
<text x="51.3" y="29.3">1uF</text>
<text x="51.3" y="27">C8</text>
<text x="249.8" y="26.4">27Ω</text>
<text x="60.5" y="34.6">1uF</text>
<text x="60.5" y="32.3">C9</text>
<text x="249.8" y="35.6">27Ω</text>
<text x="249.8" y="33.2">R6</text>
<text x="50.6" y="40.2">C12</text>
<text x="70.4" y="39.9">1uF</text>
<text x="70.4" y="37.6">C10</text>
<text x="105.6" y="41.2">R2</text>
<text x="139.7" y="38.8">RP2040</text>
<text x="139.7" y="36.4">U1</text>
<text x="252.4" y="41.7">D1</text>
<text x="50.6" y="42.5">1uF</text>
<text x="105.6" y="43.6">1kΩ</text>
<text x="252.4" y="44.1">LMBR1200FT1G</text>
<text x="92.3" y="71">W25Q16JVUXIQ</text>
<text x="92.3" y="68.6">U3</text>
<text x="231.5" y="76.5">47uF</text>
<text x="231.5" y="74.1">C11</text>
<text x="264.4" y="77.5">RT6150BGQW</text>
<text x="264.4" y="75.1">U2</text>
<text x="295.3" y="76.4">487K</text>
<text x="295.3" y="74.2">R4</text>
<text x="240.7" y="81.9">2.2uH</text>
<text x="240.7" y="79.4">L1</text>
<text x="25.1" y="93.9">C23</text>
<text x="25.1" y="96.3">100nF</text>
<text x="85.6" y="101.4">12MHz</text>
<text x="85.9" y="99.1">X1</text>
<text x="113.5" y="100.7">R1</text>
<text x="295.3" y="101.6">86.6kΩ</text>
<text x="295.3" y="99.3">R5</text>
<text x="60.9" y="107.2">C1</text>
<text x="113.5" y="103.1">1kΩ</text>
<text x="60.9" y="109.5">20pF</text>
<text x="108.5" y="112.5">C2</text>
<text x="252.7" y="113.5">47uF</text>
<text x="252.7" y="111.1">C13</text>
<text x="108.5" y="114.8">20pF</text>
<text x="233.9" y="124.5">R3</text>
<text x="246.9" y="121.1">LED1</text>
<text x="246.9" y="123.5">KT-0603R</text>
<text x="233.9" y="126.9">1kΩ</text>
<text x="267.8" y="148.6">SW25</text>
<text x="267.8" y="151">TA-3524S-A2-W</text>
<text x="246.6" y="160">R8</text>
<text x="10.6" y="167.6">TS-1088R-02026 TS-1088R-02026 TS-1088R-02026 TS-1088R-02026 TS-1088R-02026 TS-1088R-02026 TS-1088R-02026 TS-1088R-02026</text>
<text x="10.6" y="165.2">SW17</text>
<text x="30.4" y="165.2">SW18</text>
<text x="50.2" y="165.2">SW19</text>
<text x="70.1" y="165.2">SW20</text>
<text x="89.9" y="165.2">SW21</text>
<text x="109.8" y="165.2">SW22</text>
<text x="129.6" y="165.2">SW23</text>
<text x="149.5" y="165.2">SW24</text>
<text x="246.6" y="162.5">200kΩ</text>
<text x="246.3" y="173.3">R9</text>
<text x="246.3" y="175.7">100kΩ</text>
<text x="267.3" y="177.7">MY-2430-02</text>
<text x="10.6" y="184.8">TS-1088R-02026 TS-1088R-02026 TS-1088R-02026 TS-1088R-02026 TS-1088R-02026 TS-1088R-02026 TS-1088R-02026 TS-1088R-02026</text>
<text x="10.6" y="182.4">SW9</text>
<text x="30.4" y="182.4">SW10</text>
<text x="50.2" y="182.4">SW11</text>
<text x="70.1" y="182.4">SW12</text>
<text x="89.9" y="182.4">SW13</text>
<text x="109.8" y="182.4">SW14</text>
<text x="129.6" y="182.4">SW15</text>
<text x="149.5" y="182.4">SW16</text>
<text x="267.3" y="180.1">BT1</text>
<text x="10.6" y="202">TS-1088R-02026 TS-1088R-02026 TS-1088R-02026 TS-1088R-02026 TS-1088R-02026 TS-1088R-02026 TS-1088R-02026 TS-1088R-02026</text>
<text x="10.6" y="199.6">SW1</text>
<text x="30.4" y="199.6">SW2</text>
<text x="50.2" y="199.6">SW3</text>
<text x="70.1" y="199.6">SW4</text>
<text x="89.9" y="199.6">SW5</text>
<text x="109.8" y="199.6">SW6</text>
<text x="129.6" y="199.6">SW7</text>
<text x="149.5" y="199.6">SW8</text>
</g>
<g font-size="2.5" fill="#00f">
<text x="277.6" y="14.7">5</text>
<text x="277.6" y="17.4">4</text>
<text x="281.8" y="15.8">GND</text>
<text x="277.6" y="22.7">2</text>
<text x="277.6" y="20">3</text>
<text x="281.3" y="21.1">D+</text>
<text x="281.8" y="23.7">D-</text>
<text x="282" y="18.4">ID</text>
<text x="295" y="20">6</text>
<text x="277.6" y="25.3">1</text>
<text x="281.8" y="26.4">VBUS</text>
<text x="67.1" y="76.9">1</text>
<text x="115" y="75.6">EP</text>
<text x="119.2" y="74.3">9</text>
<text x="67.1" y="79.6">2</text>
<text x="67.1" y="82.2">3</text>
<text x="69.8" y="78.2">CS#</text>
<text x="69.8" y="80.9">DO(IO1)</text>
<text x="69.8" y="83.5">WP#(IO2)</text>
<text x="90.3" y="80.9">HOLD#orRESET#(IO3)</text>
<text x="113.4" y="83.5">CLK</text>
<text x="119.2" y="82.2">6</text>
<text x="119.2" y="79.6">7</text>
<text x="253.6" y="80.9">1</text>
<text x="253.6" y="83.5">2</text>
<text x="256.3" y="82.2">VOUT</text>
<text x="270.8" y="82.2">EXP</text>
<text x="276.6" y="83.5">10</text>
<text x="276.6" y="80.9">11</text>
<text x="109.3" y="86.2">DI(IO0)</text>
<text x="119.2" y="84.9">5</text>
<text x="253.6" y="88.8">4</text>
<text x="256.3" y="84.9">LX2</text>
<text x="272.4" y="84.9">FB</text>
<text x="276.6" y="88.8">8</text>
<text x="253.6" y="91.5">5</text>
<text x="256.3" y="90.1">LX1</text>
<text x="256.3" y="92.8">VIN</text>
<text x="269.6" y="90.1">VINA</text>
<text x="272.1" y="95.4">EN</text>
<text x="272.5" y="92.8">PS</text>
<text x="276.6" y="94.1">6</text>
<text x="276.6" y="91.5">7</text>
<text x="92.6" y="104.7">3</text>
<text x="80.4" y="110">1</text>
<text x="265.7" y="152.3">1</text>
<text x="275.2" y="152.3">7</text>
<text x="275.2" y="155">5</text>
<text x="265.7" y="157.6">2</text>
<text x="275.2" y="160.3">4</text>
<text x="275.2" y="157.6">6</text>
<text x="265.7" y="162.9">3</text>
<text x="9" y="170.8">1</text>
<text x="15.9" y="170.8">2</text>
<text x="28.9" y="170.8">1</text>
<text x="35.7" y="170.8">2</text>
<text x="48.7" y="170.8">1</text>
<text x="55.6" y="170.8">2</text>
<text x="68.5" y="170.8">1</text>
<text x="75.4" y="170.8">2</text>
<text x="88.4" y="170.8">1</text>
<text x="95.2" y="170.8">2</text>
<text x="108.2" y="170.8">1</text>
<text x="115.1" y="170.8">2</text>
<text x="128.1" y="170.8">1</text>
<text x="134.9" y="170.8">2</text>
<text x="147.9" y="170.8">1</text>
<text x="154.8" y="170.8">2</text>
<text x="265.7" y="169.5">1</text>
<text x="265.7" y="172.2">2</text>
<text x="269.1" y="170.6">BAT+</text>
<text x="269.1" y="173.2">BAT-</text>
<text x="9" y="188">1</text>
<text x="15.9" y="188">2</text>
<text x="28.9" y="188">1</text>
<text x="35.7" y="188">2</text>
<text x="48.7" y="188">1</text>
<text x="55.6" y="188">2</text>
<text x="68.5" y="188">1</text>
<text x="75.4" y="188">2</text>
<text x="88.4" y="188">1</text>
<text x="95.2" y="188">2</text>
<text x="108.2" y="188">1</text>
<text x="115.1" y="188">2</text>
<text x="128.1" y="188">1</text>
<text x="134.9" y="188">2</text>
<text x="147.9" y="188">1</text>
<text x="154.8" y="188">2</text>
<text x="9" y="205.2">1</text>
<text x="15.9" y="205.2">2</text>
<text x="28.9" y="205.2">1</text>
<text x="35.7" y="205.2">2</text>
<text x="48.7" y="205.2">1</text>
<text x="55.6" y="205.2">2</text>
<text x="68.5" y="205.2">1</text>
<text x="75.4" y="205.2">2</text>
<text x="88.4" y="205.2">1</text>
<text x="95.2" y="205.2">2</text>
<text x="108.2" y="205.2">1</text>
<text x="115.1" y="205.2">2</text>
<text x="128.1" y="205.2">1</text>
<text x="134.9" y="205.2">2</text>
<text x="147.9" y="205.2">1</text>
<text x="154.8" y="205.2">2</text>
</g>
<g font-size="2.5" fill="#f00">
<text x="119.2" y="76.9">8</text>
<text x="112.9" y="78.2">VCC</text>
</g>
<g font-size="2.5">
<text x="67.1" y="84.9">4</text>
<text x="69.8" y="86.2">GND</text>
<text x="253.6" y="86.2">3</text>
<text x="256.3" y="87.5">GND</text>
<text x="269.8" y="87.5">GND</text>
<text x="276.6" y="86.2">9</text>
<text x="80.4" y="104.7">4</text>
<text x="92.6" y="110">2</text>
</g>
<g font-size="2.3">
<text x="14.7" y="15.8">1</text>
<text x="19.3" y="17.5">NC</text>
<text x="30.8" y="17.5">V0</text>
<text x="37" y="15.8">21</text>
<text x="14.7" y="18.4">2</text>
<text x="19.3" y="20.2">NC</text>
<text x="30.8" y="20.2">V1</text>
<text x="30.8" y="22.8">V2</text>
<text x="37" y="18.4">22</text>
<text x="37" y="21.1">23</text>
<text x="37" y="23.7">24</text>
<text x="30.8" y="25.5">V3</text>
<text x="30.8" y="28.1">V4</text>
<text x="37" y="26.4">25</text>
<text x="37" y="29">26</text>
<text x="26.4" y="33.4">CAP2N</text>
<text x="29.5" y="30.7">VSS</text>
<text x="37" y="31.7">27</text>
<text x="37" y="34.3">28</text>
<text x="26.4" y="41.3">CAP1N</text>
<text x="26.8" y="36">CAP2P</text>
<text x="26.8" y="38.7">CAP1P</text>
<text x="37" y="37">29</text>
<text x="37" y="39.6">30</text>
<text x="26.8" y="44">CAP3P</text>
<text x="27.4" y="46.6">VOUT</text>
<text x="37" y="42.3">31</text>
<text x="37" y="44.9">32</text>
<text x="37" y="47.5">33</text>
<text x="27.5" y="51.9">VDD2</text>
<text x="29.5" y="49.3">VSS</text>
<text x="37" y="50.2">34</text>
<text x="37" y="52.8">35</text>
<text x="28.6" y="54.6">VDD</text>
<text x="29.4" y="59.8">SCL</text>
<text x="31.6" y="57.2">SI</text>
<text x="37" y="58.1">37</text>
<text x="37" y="55.5">36</text>
<text x="13.6" y="63.4">19</text>
<text x="19.3" y="65.1">NC</text>
<text x="29.4" y="65.1">RST</text>
<text x="30.8" y="62.5">A0</text>
<text x="37" y="60.8">38</text>
<text x="37" y="63.4">39</text>
<text x="13.6" y="66.1">20</text>
<text x="19.3" y="67.8">NC</text>
<text x="28.1" y="67.8">CS1B</text>
<text x="37" y="66.1">40</text>
</g>
<g font-size="2" fill="#00f">
<text x="182.5" y="41.7" transform="rotate(-90 182.5 41.7)">1</text>
<text x="152.1" y="43" transform="rotate(-90 152.1 43)">50</text>
<text x="154.8" y="43" transform="rotate(-90 154.8 43)">23</text>
<text x="160" y="43" transform="rotate(-90 160 43)">45</text>
<text x="164" y="43" transform="rotate(-90 164 43)">44</text>
<text x="169.3" y="43" transform="rotate(-90 169.3 43)">49</text>
<text x="172" y="43" transform="rotate(-90 172 43)">42</text>
<text x="174.6" y="43" transform="rotate(-90 174.6 43)">33</text>
<text x="177.2" y="43" transform="rotate(-90 177.2 43)">22</text>
<text x="179.9" y="43" transform="rotate(-90 179.9 43)">10</text>
<text x="186.5" y="43" transform="rotate(-90 186.5 43)">48</text>
<text x="190.5" y="43" transform="rotate(-90 190.5 43)">43</text>
<text x="153.1" y="49.9" transform="rotate(-90 153.1 49.9)">DVDD</text>
<text x="155.8" y="49.9" transform="rotate(-90 155.8 49.9)">DVDD</text>
<text x="165" y="52.7" transform="rotate(-90 165 52.7)">VREG_IN</text>
<text x="170.3" y="50.6" transform="rotate(-90 170.3 50.6)">IOVDD</text>
<text x="173" y="50.6" transform="rotate(-90 173 50.6)">IOVDD</text>
<text x="175.6" y="50.6" transform="rotate(-90 175.6 50.6)">IOVDD</text>
<text x="178.3" y="50.6" transform="rotate(-90 178.3 50.6)">IOVDD</text>
<text x="180.9" y="50.6" transform="rotate(-90 180.9 50.6)">IOVDD</text>
<text x="183.6" y="50.6" transform="rotate(-90 183.6 50.6)">IOVDD</text>
<text x="187.5" y="53.6" transform="rotate(-90 187.5 53.6)">USB_VDD</text>
<text x="194.1" y="51.7">USB_DM</text>
<text x="194.6" y="49.1">USB_DP</text>
<text x="203.5" y="50.7">46</text>
<text x="203.5" y="48">47</text>
<text x="140.5" y="60">56</text>
<text x="161.1" y="56.3" transform="rotate(-90 161.1 56.3)">VREG_VOUT</text>
<text x="191.5" y="55.1" transform="rotate(-90 191.5 55.1)">ADC_AVDD</text>
<text x="196.3" y="59.7">GPIO0</text>
<text x="204.8" y="58.6">2</text>
<text x="140.5" y="63.9">53</text>
<text x="143.9" y="61">QSPI_SS</text>
<text x="143.9" y="64.9">QSPI_SD0</text>
<text x="196.3" y="64.9">GPIO2</text>
<text x="196.3" y="62.3">GPIO1</text>
<text x="204.8" y="63.9">4</text>
<text x="204.8" y="61.3">3</text>
<text x="140.5" y="66.6">55</text>
<text x="140.5" y="69.2">54</text>
<text x="140.5" y="71.9">51</text>
<text x="143.9" y="67.6">QSPI_SD1</text>
<text x="143.9" y="70.2">QSPI_SD2</text>
<text x="196.3" y="70.2">GPIO4</text>
<text x="196.3" y="67.6">GPIO3</text>
<text x="204.8" y="71.9">7</text>
<text x="204.8" y="69.2">6</text>
<text x="204.8" y="66.6">5</text>
<text x="140.5" y="75.8">52</text>
<text x="143.9" y="76.8">QSPI_SCLK</text>
<text x="143.9" y="72.9">QSPI_SD3</text>
<text x="196.3" y="75.5">GPIO6</text>
<text x="196.3" y="72.9">GPIO5</text>
<text x="204.8" y="77.2">9</text>
<text x="204.8" y="74.5">8</text>
<text x="196.3" y="78.2">GPIO7</text>
<text x="196.3" y="83.5">GPIO9</text>
<text x="196.3" y="80.8">GPIO8</text>
<text x="203.5" y="82.4">12</text>
<text x="203.5" y="79.8">11</text>
<text x="195" y="88.8">GPIO11</text>
<text x="195" y="86.1">GPIO10</text>
<text x="203.5" y="87.7">14</text>
<text x="203.5" y="85.1">13</text>
<text x="140.5" y="95.7">20</text>
<text x="195" y="94">GPIO13</text>
<text x="195" y="91.4">GPIO12</text>
<text x="203.5" y="95.7">17</text>
<text x="203.5" y="93">16</text>
<text x="203.5" y="90.4">15</text>
<text x="140.5" y="101">21</text>
<text x="143.9" y="102">XOUT</text>
<text x="143.9" y="96.7">XIN</text>
<text x="195" y="102">GPIO16</text>
<text x="195" y="99.3">GPIO15</text>
<text x="195" y="96.7">GPIO14</text>
<text x="203.5" y="101">27</text>
<text x="203.5" y="98.3">18</text>
<text x="195" y="107.3">GPIO18</text>
<text x="195" y="104.6">GPIO17</text>
<text x="203.5" y="106.3">29</text>
<text x="203.5" y="103.6">28</text>
<text x="195" y="112.6">GPIO20</text>
<text x="195" y="109.9">GPIO19</text>
<text x="203.5" y="111.5">31</text>
<text x="203.5" y="108.9">30</text>
<text x="140.5" y="114.2">26</text>
<text x="143.9" y="115.2">RUN</text>
<text x="195" y="117.9">GPIO22</text>
<text x="195" y="115.2">GPIO21</text>
<text x="203.5" y="119.5">35</text>
<text x="203.5" y="116.8">34</text>
<text x="203.5" y="114.2">32</text>
<text x="195" y="125.8">GPIO25</text>
<text x="195" y="123.2">GPIO24</text>
<text x="195" y="120.5">GPIO23</text>
<text x="203.5" y="124.8">37</text>
<text x="203.5" y="122.1">36</text>
<text x="140.5" y="128.7">25</text>
<text x="140.5" y="126.1">24</text>
<text x="143.9" y="129.8">SWD</text>
<text x="143.9" y="127.1">SWCLK</text>
<text x="188.3" y="131.1">GPIO26_ADC0</text>
<text x="203.5" y="130.1">38</text>
<text x="188.3" y="136.4">GPIO28_ADC2</text>
<text x="188.3" y="133.7">GPIO27_ADC1</text>
<text x="203.5" y="135.4">40</text>
<text x="203.5" y="132.7">39</text>
<text x="161.1" y="142.3" transform="rotate(-90 161.1 142.3)">TESTEN</text>
<text x="174.3" y="142.3" transform="rotate(-90 174.3 142.3)">GND</text>
<text x="188.3" y="139">GPIO29_ADC3</text>
<text x="203.5" y="138">41</text>
<text x="160" y="145.7" transform="rotate(-90 160 145.7)">19</text>
<text x="173.3" y="145.7" transform="rotate(-90 173.3 145.7)">57</text>
</g>
</svg>
